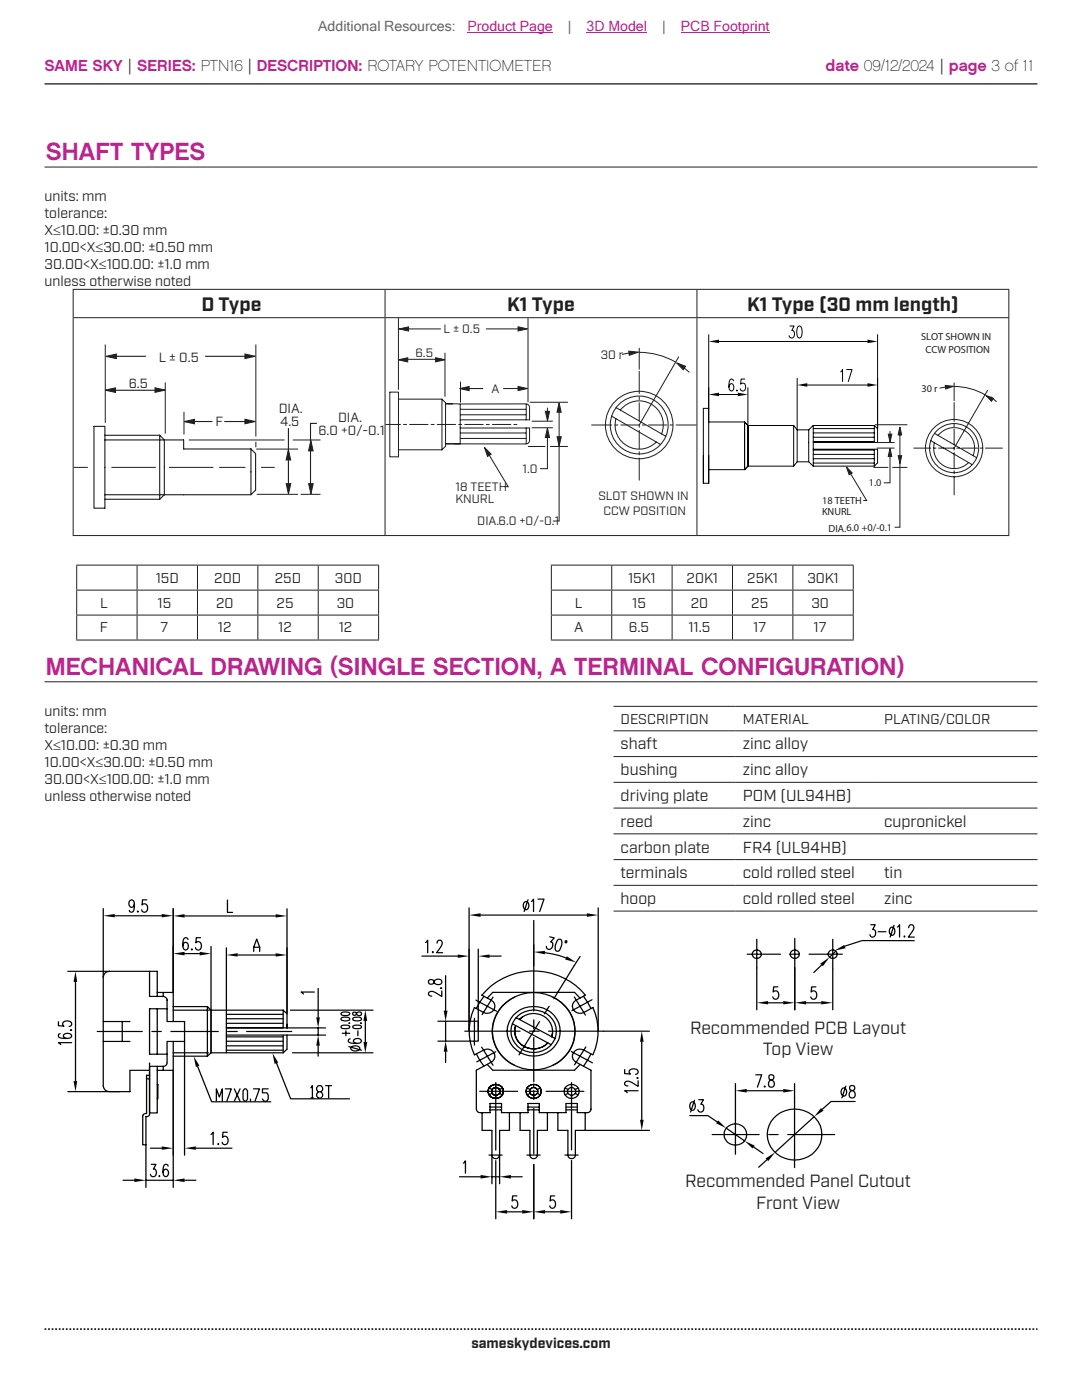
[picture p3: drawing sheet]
<svg xmlns="http://www.w3.org/2000/svg" width="216mm" height="279mm" viewBox="0 0 216 279" stroke-linecap="round" stroke-linejoin="round" font-family="sans-serif">
<path d="M8.9 16.7h198.1" fill="none" stroke="#231f20" stroke-width=".26"/>
<path d="M8.9 265.3h198.1" fill="none" stroke="#231f20" stroke-width=".35" stroke-dasharray=".4 .4 .4 .4 .4 .4" stroke-dashoffset=".7" stroke-linecap="butt"/>
<path d="M8.9 33.3h198.1M14.5 57.7h186.9M14.6 57.8v5.5M76.8 57.8v5.5M139.1 57.8v5.5M201.3 57.8v5.5M14.5 63.4h186.9M14.6 63.5v43.3M76.8 63.5v43.3M139.1 63.5v43.3M201.3 63.5v43.3M14.5 106.9h186.9" fill="none" stroke="#231f20" stroke-width=".2"/>
<path d="M51.1 89.6h8.4M51.2 98.7h8.3" fill="none" stroke="#211d1e" stroke-width=".2"/>
<path d="M57.5 89.7l.5 2.1h-.9z" fill="#211d1e"/>
<path d="M57.5 89.7l.5 2.1h-.9z" fill="none" stroke="#211d1e" stroke-width=".2"/>
<path d="M57.6 85.4v11.6" fill="none" stroke="#211d1e" stroke-width=".22"/>
<path d="M57.1 96.5h.9l-.4 2.1z" fill="#211d1e"/>
<path d="M57.1 96.5h.9l-.4 2.1zM58.4 87.8h5.6M60 98.7h4" fill="none" stroke="#211d1e" stroke-width=".2"/>
<path d="M62 87.9l.5 2.1h-.9z" fill="#211d1e"/>
<path d="M62 87.9l.5 2.1h-.9z" fill="none" stroke="#211d1e" stroke-width=".2"/>
<path d="M63.2 84.5h-1.2v12.3" fill="none" stroke="#211d1e" stroke-width=".22"/>
<path d="M61.6 96.5h.9l-.5 2.1z" fill="#211d1e"/>
<path d="M21 68.8v15.6M51.1 68.8v18.3M36.7 82.2v4.5M37.7 87.8h19.1M61.6 96.5h.9l-.5 2.1z" fill="none" stroke="#211d1e" stroke-width=".2"/>
<path d="M48.9 70.6l2 .5-2 .5z" fill="#211d1e"/>
<path d="M48.9 70.6l2 .5-2 .5z" fill="none" stroke="#211d1e" stroke-width=".2"/>
<path d="M22.7 71.1h6.4" fill="none" stroke="#211d1e" stroke-width=".22"/>
<path d="M21.2 71.1l2-.4v.9z" fill="#211d1e"/>
<path d="M21.2 71.1l2-.4v.9z" fill="none" stroke="#211d1e" stroke-width=".2"/>
<path d="M40.9 71.1h8.6" fill="none" stroke="#211d1e" stroke-width=".22"/>
<path d="M30.9 77.4l2.1 .4-2.1 .5z" fill="#211d1e"/>
<path d="M30.9 77.4l2.1 .4-2.1 .5z" fill="none" stroke="#211d1e" stroke-width=".2"/>
<path d="M21 77.9l2-.5v.9z" fill="#211d1e"/>
<path d="M21 77.9l2-.5v.9z" fill="none" stroke="#211d1e" stroke-width=".2"/>
<path d="M22.3 77.9h10" fill="none" stroke="#211d1e" stroke-width=".22"/>
<path d="M48.9 83.7l2 .4-2 .5z" fill="#211d1e"/>
<path d="M48.9 83.7l2 .4-2 .5z" fill="none" stroke="#211d1e" stroke-width=".2"/>
<path d="M37 84.1h5.4" fill="none" stroke="#211d1e" stroke-width=".22"/>
<path d="M36.8 84.1l2-.4v.9z" fill="#211d1e"/>
<path d="M33 76.3v10.2M14.7 93.3h2.8M22.2 93.3h8.9M33.7 93.3h8.9M36.8 84.1l2-.4v.9zM43.7 93.3h5.3M51.1 88.2v1.1M52.1 93.3h2.7" fill="none" stroke="#211d1e" stroke-width=".2"/>
<path d="M18.8 85.1h2.1v16.3h-2.1zM20.9 98.7h29.2M20.9 87.8h15.7v1.8h13.5M20.9 86.9h11M31.9 86.9v12.7M31.9 86.9l.9 .9v10.9l-.9 .9h-11M44.8 84.1h4.7M50.1 89.6l.9 .9v3.7v3.6l-.9 .9z" fill="none" stroke="#211d1e" stroke-width=".22"/>
<path d="M135 72.4l1.8 .7-.5 .7z" fill="#211d1e"/>
<path d="M135 72.4l1.8 .7-.5 .7z" fill="none" stroke="#211d1e" stroke-width=".2"/>
<path d="M125.5 70.1l1.9 .2-1.8 .6z" fill="#211d1e"/>
<g fill="none" stroke="#211d1e" stroke-width=".2">
<path d="M125.5 70.1l1.9 .2-1.8 .6zM125.9 70.4l-1.7 .3M127.5 70.3a14.5 14.5 0 0 1 7.3 2M127.5 69.5v4.2M127.5 74.1v4.4M127.5 79.2v.6M135.4 71.2l-7.9 13.6h-3.6M136.2 73.2l1.3 1.1M105.3 89.1h3.5M105.7 80.3h7.6M106.1 84.1h4.2M106.1 85.4h4.2"/>
<path d="M109.8 89.1h3.5M118 84.8h4.1M122 83.1l9.8 5.6M122.7 84.8h.6M122.9 83.6a4.8 4.8 0 0 0 2.2 5.4 4.8 4.8 0 0 0 5.9-.8M122.9 81.3l10 5.8M123.8 81.8a4.8 4.8 0 0 1 6.1-1.1 4.8 4.8 0 0 1 2.1 5.9M127.5 80.4v3.7M127.5 84.7v.6M127.5 85.9v3.6M127.5 90.2v.6M127.5 91.4v4.4"/>
<path d="M128.2 84.8h.6M129.4 84.8h3.7M133.7 84.8h.6M134.9 84.8h4"/>
<circle cx="127.5" cy="84.8" r="5.8"/>
<circle cx="127.5" cy="84.8" r="6.7"/>
</g>
<path d="M111.6 80.4l.4 1.9h-.9z" fill="#211d1e"/>
<path d="M111.6 80.4l.4 1.9h-.9zM111.6 81.9v22.1h-1.3" fill="none" stroke="#211d1e" stroke-width=".2"/>
<path d="M111.2 87.2h.8l-.4 1.8z" fill="#211d1e"/>
<path d="M109.2 86.7v6.8h-1.4M111.2 87.2h.8l-.4 1.8z" fill="none" stroke="#211d1e" stroke-width=".2"/>
<path d="M108.8 82.1h.9l-.5 1.9z" fill="#211d1e"/>
<path d="M108.8 82.1h.9l-.5 1.9z" fill="none" stroke="#211d1e" stroke-width=".2"/>
<path d="M109.2 85.4l.4 1.9h-.8z" fill="#211d1e"/>
<path d="M79.5 63.5v14.3M91.9 76.2v4.1M105.4 63.5v16.8M109.2 85.4l.4 1.9h-.8zM109.2 81.4v1.3" fill="none" stroke="#211d1e" stroke-width=".2"/>
<path d="M103.4 65.2l1.9 .4-1.9 .5z" fill="#211d1e"/>
<path d="M81.1 65.6h6.9M103.4 65.2l1.9 .4-1.9 .5z" fill="none" stroke="#211d1e" stroke-width=".2"/>
<path d="M79.6 65.6l1.9-.4v.9z" fill="#211d1e"/>
<path d="M79.6 65.6l1.9-.4v.9zM96.9 65.6h7" fill="none" stroke="#211d1e" stroke-width=".2"/>
<path d="M86.9 71.4l1.9 .4-1.9 .4z" fill="#211d1e"/>
<path d="M86.9 71.4l1.9 .4-1.9 .4z" fill="none" stroke="#211d1e" stroke-width=".2"/>
<path d="M79.5 71.8l1.9-.4v.8z" fill="#211d1e"/>
<path d="M79.5 71.8l1.9-.4v.8zM80.6 71.7h7.6" fill="none" stroke="#211d1e" stroke-width=".2"/>
<path d="M103.4 77.1l1.9 .4-1.9 .5z" fill="#211d1e"/>
<path d="M103.4 77.1l1.9 .4-1.9 .5z" fill="none" stroke="#211d1e" stroke-width=".2"/>
<path d="M93.1 77.5h3.3" fill="none" stroke="#211d1e" stroke-width=".22"/>
<path d="M91.7 77.6l1.9-.5v.9z" fill="#211d1e"/>
<g fill="none" stroke="#211d1e" stroke-width=".2">
<path d="M77.8 78.3h1.7v12.9h-1.7zM79.5 79.7h8.7M88.2 79.7l.7 .7v8.7l-.7 .7zM88.8 70.4v8.8M91.7 77.6l1.9-.5v.9zM100.4 77.5h3.5M77 84.7h2.9M79.5 89.8h8.7M80.5 84.7h.6M81.7 84.7h3.7M86 84.7h.6M87.2 84.7h3.7"/>
<path d="M91.5 84.7h.6M92.7 84.7h3.7M97 84.7h.6M97.4 90.5l4 6.6h-.8M98.3 84.7h3.6M102.5 84.7h.6"/>
</g>
<path d="M96.6 89.3l1.4 1.3-.7 .5z" fill="#211d1e"/>
<path d="M90.3 80.6h-1.4h16a.73 .73 0 0 1 .8 .7v2.6M91.8 85.4h13.8M91.8 80.6v8M91.8 81.7h13.2M91.8 82.8h13.2M91.8 86.4h13.2M91.8 87.5h13.2M91.9 83.8h13.7M96.6 89.3l1.4 1.3-.7 .5zM105 80.6v3.3M105 85.3v3.3M105.7 85.3v2.6a.73 .73 0 0 1-.8 .7h-16.1h3.1" fill="none" stroke="#211d1e" stroke-width=".2"/>
<g fill="none" stroke="#040503" stroke-width=".2">
<path d="M141.4 66.8v29.6h-1.1v-14.9h1.1M143.5 68.2h29.6M175.1 66.8v21.5h-12.8M141.4 93.7h7.2M141.4 84.2h7.2M148.6 84.2l.6 .7M148.6 84.2v9.5M149.2 84.9v8.1l-.6 .7M149.2 84.9h9.2M149.2 84.9v8.1M158.4 84.9l.7 .9h2.3M158.4 93h-9.2l-.6 .7"/>
<path d="M158.4 84.9v8.1M159.1 85.8v6.4M161.4 85.8v6.4h-2.3l-.7 .8M161.4 92.2l.9 .8M162.3 89.7h12.8v2.7l-.6 .6v-3.3M162.3 84.9l-.9 .9M162.3 84.9h12.2M162.3 84.9v8.1M162.3 93h12.2M162.3 85.5h12.2M162.3 86.4h12.2M162.3 87.3h12.2"/>
<path d="M162.3 88.1h12.2M162.3 89.8h12.2M162.3 90.7h12.2M162.3 91.5h12.2M162.3 92.4h12.2M175.1 85.6l-.6-.7v3.4"/>
</g>
<g fill="#040503">
<path d="M141.4 68.2l2.1-.4v.7z"/>
<path d="M173.1 67.8l2 .4-2 .3z"/>
</g>
<path d="M141.4 77.4v6.8M143.5 78.7h3.7M149.2 77.4v7.5M157.6 65.1h.8l-.4 .9h.2a.85 .85 0 0 1 .3 .8 .85 .85 0 0 1-.6 .7l-.4-.3v-.2M159.2 65.2l.4-.1a1.78 1.78 0 0 1 0 2.4h-.2a1.98 1.98 0 0 1-.2-2.3z" fill="none" stroke="#040503" stroke-width=".2"/>
<g fill="#040503">
<path d="M141.4 78.7l2.1-.3v.7z"/>
<path d="M147.2 78.4l2 .3-2 .4z"/>
</g>
<path d="M146.4 76l-.1-.2-.4-.2a1.98 1.98 0 0 0-.2 2.3l.2 .1a.78 .78 0 0 0 .5-.7 .78 .78 0 0 0-.5-.7l-.4 .3-.1 .4M147.1 77.8v.2v-.1M148.6 75.6h-.7l-.1 1.1a.52 .52 0 0 1 .9 .1l.1 .3a.71 .71 0 0 1-.7 .9l-.3-.2-.1-.2M159.1 75.5v10.3M161.1 76.8h12M175.1 75.5v10.1" fill="none" stroke="#040503" stroke-width=".2"/>
<g fill="#040503">
<path d="M159.1 76.8l2-.3v.7z"/>
<path d="M173.1 76.5l2 .3-2 .4z"/>
</g>
<path d="M167.7 74.2l.4-.4v2.3M168.9 73.8h1.1l-.7 2.3" fill="none" stroke="#040503" stroke-width=".2"/>
<path d="M196.7 78.9l1.5 .6-.4 .6z" fill="#211d1e"/>
<path d="M196.7 78.9l1.5 .6-.4 .6z" fill="none" stroke="#211d1e" stroke-width=".2"/>
<path d="M188.6 76.9l1.6 .2-1.5 .5z" fill="#211d1e"/>
<g fill="none" stroke="#211d1e" stroke-width=".2">
<path d="M188.6 76.9l1.6 .2-1.5 .5zM189 77.2l-1.5 .3M190.4 76.4v3.6M190.4 77.1a12.3 12.3 0 0 1 6.1 1.7M197.1 77.9l-6.7 11.5h-3.1M197.7 79.2l1.1 .9M169.6 94.3l3.3 5.6h-.6M182.3 89.4h3.4M185.7 87.9l8.3 4.8M186.3 89.4h.5M186.4 88.4a4.1 4.1 0 0 0 1.9 4.6 4.1 4.1 0 0 0 5-.7M186.5 86.5l8.4 4.9"/>
<path d="M187.2 86.9a4.1 4.1 0 0 1 5.2-1 4.1 4.1 0 0 1 1.8 5M190.4 80.3v3.8M190.4 84.6v.5M190.4 85.7v3.1M190.4 89.3v.5M190.4 90.3v3.1M190.4 94v.5M190.4 95v3.8M190.9 89.4h.5M192 89.4h3.1M195.6 89.4h.5M196.6 89.4h3.4"/>
<circle cx="190.4" cy="89.4" r="4.9"/>
<circle cx="190.4" cy="89.4" r="5.7"/>
</g>
<path d="M168.9 93.2l1.1 1.2-.6 .4z" fill="#211d1e"/>
<path d="M168.9 93.2l1.1 1.2-.6 .4zM174.3 93.3h2.9M174.6 84.8h6.5M174.9 88.3h3.6M174.9 89.4h3.6M178 93.3h3.1" fill="none" stroke="#211d1e" stroke-width=".2"/>
<path d="M179.6 85.2l.3 1.6h-.7z" fill="#211d1e"/>
<path d="M179.6 85.2l.3 1.6h-.7zM179.6 86.5v18.7h-1.1" fill="none" stroke="#211d1e" stroke-width=".2"/>
<path d="M179.2 90.9h.7l-.3 1.6z" fill="#211d1e"/>
<path d="M177.6 90.5v5.9h-1.3M179.2 90.9h.7l-.3 1.6z" fill="none" stroke="#211d1e" stroke-width=".2"/>
<path d="M177.2 86.6h.8l-.4 1.6z" fill="#211d1e"/>
<path d="M177.2 86.6h.8l-.4 1.6z" fill="none" stroke="#211d1e" stroke-width=".2"/>
<path d="M177.6 89.5l.3 1.6h-.7z" fill="#211d1e"/>
<path d="M177.6 89.5l.3 1.6h-.7zM177.6 86v1.2" fill="none" stroke="#211d1e" stroke-width=".2"/>
<g fill="none" stroke="#231f20" stroke-width=".2">
<path d="M15.2 112.8h60.4M15.2 117.8h60.4M15.3 112.9v4.8M15.3 117.9v4.8M27.4 112.9v4.8M27.4 117.9v4.8M39.4 112.9v4.8M39.4 117.9v4.8M51.5 112.9v4.8M51.5 117.9v4.8M63.5 112.9v4.8M63.5 117.9v4.8"/>
<path d="M75.5 112.9v4.8M75.5 117.9v4.8M109.9 112.8h60.4M109.9 117.8h60.4M110 112.9v4.8M110 117.9v4.8M122.1 112.9v4.8M122.1 117.9v4.8M134.1 112.9v4.8M134.1 117.9v4.8M146.2 112.9v4.8M146.2 117.9v4.8"/>
<path d="M158.2 112.9v4.8M158.2 117.9v4.8M170.3 112.9v4.8M170.3 117.9v4.8M8.9 136.1h198.1M15.2 122.8h60.4M15.2 127.7h60.4M15.3 122.8v4.8M27.4 122.8v4.8M39.4 122.8v4.8M51.5 122.8v4.8M63.5 122.8v4.8"/>
<path d="M75.5 122.8v4.8M109.9 122.8h60.4M109.9 127.7h60.4M110 122.8v4.8M122.1 122.8v4.8M134.1 122.8v4.8M146.2 122.8v4.8M158.2 122.8v4.8M170.3 122.8v4.8"/>
</g>
<path d="M93.6 181.2v24.6M95.9 182.6h21.2M119.4 181.2v24.6" fill="none" stroke="#040503" stroke-width=".25"/>
<g fill="#040503">
<path d="M93.6 182.6l2.3-.3v.7z"/>
<path d="M117.1 182.3l2.3 .3-2.3 .4z"/>
</g>
<path d="M105.4 179.6l-.8 2.3M106 179.9l.5-.5v2.5M107.4 179.4h1.1l-.8 2.5M88.9 194.7v7M104.7 180a.46 .46 0 0 1 .7 .2 .84 .84 0 0 1-.6 1.3 1.01 1.01 0 0 1-.1-1.5zM87.4 203.8h6.4M87.4 207.8h6.4M88.9 203.8v4M88.9 209.9v2.1" fill="none" stroke="#040503" stroke-width=".25"/>
<g fill="#040503">
<path d="M88.9 207.8l.4 2.1h-.8z"/>
<path d="M88.5 201.7h.8l-.4 2.1z"/>
</g>
<g fill="none" stroke="#040503" stroke-width=".25">
<path d="M85.6 195.6l-.1 .5a.58 .58 0 0 0 .7 .3 .58 .58 0 0 0 .4-.5 .8 .8 0 0 1 .9-.5 .8 .8 0 0 1 .6 .7 .88 .88 0 0 1-.9 .4 .88 .88 0 0 1-.7-.8 .7 .7 0 0 0-.9-.1zM88 197.1l.1 .1h-.2M88.1 197.8v1.1l-1.2-.8a.77 .77 0 0 0-.8-.3 .77 .77 0 0 0-.6 .7l.6 .3M102.7 199a7.4 7.4 0 0 0-4.5 6.8 7.4 7.4 0 0 0 4.5 6.8M106.5 192.7v9.1M110.3 199a7.5 7.5 0 0 1 4.4 6.8 7.5 7.5 0 0 1-4.4 6.8M95 210.3l1.6 2.5M95.7 217.8h7.6M96.1 209l2.3 3.6M96.5 209.6a1.42 1.42 0 0 1 2 .4 1.42 1.42 0 0 1-.5 2M98.3 213.6h16.3M98.9 209.9l-3.8 2"/>
<path d="M105.2 217.8h1.9M106.5 203.5v1.8M106.5 207.1v8.8M106.5 217.7v1.7M109 217.8h7.5M112.8 217.1l.6 .3M112.8 217a1.45 1.45 0 0 1 2.2-.2 1.45 1.45 0 0 1-.1 2.2 1.46 1.46 0 0 1-1.8-.2 1.46 1.46 0 0 1-.3-1.8zM113.4 218.2l-.6 .3M114 209.9l4.2 2.2M116.5 209.6a1.44 1.44 0 0 0-2 .4 1.44 1.44 0 0 0 .5 2M116.9 208.9l-2.3 3.6M117.9 210.3l-1.5 2.5"/>
<path d="M106.5 221.2v9.1M106.5 232.4v10.8M112.7 230.5h2.7M112.9 220.2h2.3M112.9 221.5h2.3M112.9 220.9h2.3M114 231.6v11.6M108.8 241.8h3"/>
</g>
<g fill="#040503">
<path d="M106.5 241.8l2.3-.3v.7z"/>
<path d="M111.8 241.5l2.2 .3-2.2 .4z"/>
</g>
<path d="M98.9 216.1v13.4M98.2 225.6v4.9M98.9 231.6v11.6M99.7 225.6v4.9M105.7 225.6v4.9M106.5 232.4v10.8M107.2 225.6v4.9M110.7 238.7h-.8l-.1 1a.55 .55 0 0 1 .5-.2 .55 .55 0 0 1 .5 .3 .77 .77 0 0 1 0 1 .77 .77 0 0 1-.9 .2l-.2-.3M101.2 241.8h3" fill="none" stroke="#040503" stroke-width=".25"/>
<g fill="#040503">
<path d="M98.9 241.8l2.3-.3v.7z"/>
<path d="M104.2 241.5l2.3 .3-2.3 .4z"/>
</g>
<path d="M91.7 234.9h4.2M98.2 230.5v5.7M98.2 234.9h1.5M99.7 230.5v5.7M101.9 234.9h2.3M103.1 238.7h-.8l-.1 1a.58 .58 0 0 1 1 .1 .78 .78 0 0 1 0 1 .78 .78 0 0 1-.9 .2l-.2-.3" fill="none" stroke="#040503" stroke-width=".25"/>
<g fill="#040503">
<path d="M99.7 234.9l2.2-.4v.7z"/>
<path d="M95.9 234.5l2.3 .4-2.3 .3z"/>
</g>
<g fill="none" stroke="#040503" stroke-width=".25">
<path d="M95 199.6l4.1 2.2M96.6 198.8l-.9 1.2-.7 1.3M98.4 199l-2.2 3.5M106.5 183.7v9M114.6 199l2.2 3.6M114.6 192.7l-4.1 6.6M115.7 199.2l-1.1-1.2h-16.3l-1.1 1.2M116.4 198.8l1.5 2.5M118.1 199.5l-4 2.2M92.7 205.8h11.1M93.8 203.8h1.6v4h-1.6M94.7 203.2v5.4"/>
<path d="M97.2 212.4l1.1 1.2M97.6 217.1l.6 .3M97.7 217a1.47 1.47 0 0 1 2.2-.3 1.47 1.47 0 0 1-.1 2.3 1.48 1.48 0 0 1-2-.2 1.48 1.48 0 0 1 0-2 1.48 1.48 0 0 1 2-.1 1.48 1.48 0 0 1-.3 2.5 1.48 1.48 0 0 1-2.1-1.4 1.49 1.49 0 0 1 1.9-1.3 1.49 1.49 0 0 1 .9 2.1 1.49 1.49 0 0 1-2.1 .4 1.49 1.49 0 0 1-.4-2zM98 212l-3 1.6v7.7a.71 .71 0 0 0 .8 .8h2v-1.9h2.3v1.9h5.3v-1.9h2.2v1.9h5.3v-1.9M98.2 218.2l-.6 .3M98.3 217.3a.81 .81 0 0 1 1.3 0 .81 .81 0 0 1-.3 1.3 .81 .81 0 0 1-1.1-.5 .8 .8 0 0 1 .7-1.1 .8 .8 0 0 1 .7 1.1 .8 .8 0 0 1-1.3 .3 .79 .79 0 0 1 .2-1.3 .79 .79 0 0 1 1.2 .5 .79 .79 0 0 1-.8 1 .77 .77 0 0 1-.7-.5 .77 .77 0 0 1 .1-.8zM98.9 216.4v.6zM98.9 218.6v.6zM99.6 218.2l.6 .3M100.2 217.1l-.6 .3M102.2 204.3l7.8 4.2M102.4 202.6a5.4 5.4 0 0 1 5.8-1.5 5.4 5.4 0 0 1 3.6 4.7 5.3 5.3 0 0 1-3.2 4.6 5.3 5.3 0 0 1-5.5-.8 4.7 4.7 0 0 1-.7-7z"/>
<path d="M102.9 204.7a3.8 3.8 0 0 0 1.8 4.2 3.8 3.8 0 0 0 4.6-.8M103 203.1l7.8 4.2M103.3 202.8a4.6 4.6 0 0 1 4.8-.9 4.6 4.6 0 0 1 2.9 3.9 4.5 4.5 0 0 1-4.5 4.2 4.5 4.5 0 0 1-4.6-4.2 4 4 0 0 1 1.4-3zM104.2 203l-.5 .5a3.8 3.8 0 0 1 4.5-.9 3.8 3.8 0 0 1 1.9 4.3l.2-.7M105.2 217.1l.6 .3M105.3 217a1.46 1.46 0 0 1 2.5 .1 1.46 1.46 0 0 1-1.3 2.1 1.45 1.45 0 0 1-1.4-1.9 1.45 1.45 0 0 1 2.3-.6 1.45 1.45 0 0 1 .2 2 1.45 1.45 0 0 1-2 .3 1.45 1.45 0 0 1-.3-2zM105.7 205.8h1.9M105.8 218.2l-.6 .3M106.5 216.4v.6zM106.5 218.6v.6zM107.2 218.2l.6 .3M107.7 203.9l-4.1 6.6"/>
<path d="M107.8 217.1l-.6 .3M109.6 200.8l-1 1.5M114 216.4v.6zM114 218.6v.6zM114 216.1v13.4M114.8 218.2l.6 .3M115 212l2.9 1.6v7.7a.71 .71 0 0 1-.7 .8h-2v-1.9M115.4 217.1l-.6 .3M115.7 212.4l-1.1 1.2M116.5 209.6l1.8 .9a11.2 11.2 0 0 0 0-9.4l-1.8 1a1.45 1.45 0 0 1-2-.5 1.45 1.45 0 0 1 .5-2l1.8-1a13.5 13.5 0 0 0-20.6 0l1.8 1a1.44 1.44 0 0 1 .5 2 1.44 1.44 0 0 1-2 .5l-1.8-1a11.3 11.3 0 0 0 0 9.4l1.8-.9M128.1 207.9v15.6M129.6 205.8h-20.2"/>
<path d="M92.5 232.1l.4-.4v2.4M96.2 222.1v3.5h2M97.6 230.5h2.6M97.8 221.5h2.3M97.8 220.9h2.3M98.2 230.5a.77 .77 0 0 0 .7 .7 .77 .77 0 0 0 .8-.7M101.6 222.1v3.5h-1.9M103.8 222.1v3.5h1.9M105.1 230.5h2.7M105.4 221.5h2.2M105.4 220.9h2.2M105.7 230.5a.75 .75 0 0 0 .8 .7 .75 .75 0 0 0 .7-.7"/>
<path d="M109.2 222.1v3.5h-2M111.3 222.1v3.5h2v4.9a.75 .75 0 0 0 .8 .7 .75 .75 0 0 0 .7-.7v-4.9h14.8M116.8 222.1v3.5"/>
<circle cx="106.5" cy="217.8" r=".81"/>
<circle cx="114.1" cy="217.8" r=".81"/>
</g>
<path d="M97.5 211.1v.1" fill="none" stroke="#040503" stroke-width=".2"/>
<g fill="#040503">
<path d="M127.7 223.5h.7l-.3 2.1z"/>
<path d="M128.1 205.8l.3 2.1h-.7z"/>
</g>
<path d="M106.5 188.5v4.2M108.8 190.1l2.8 .6 1.3 .5M115.7 190.9l-1.1 1.8M100.2 200.7a8.5 8.5 0 0 1 14.2 2.9 7.7 7.7 0 0 1-6.7 9.8 8 8 0 0 1-9.4-8.7 7.3 7.3 0 0 1 1.9-4zM124.6 213.5v.8h1.2a.5 .5 0 0 1-.1-.8 1.15 1.15 0 0 1 1.6 .3 .51 .51 0 0 1-.5 .6M127.2 215.1h.1h-.2M127.3 217.7h-2.7l.6 .4M127.3 215.7v1.1a3.4 3.4 0 0 0-2.1-1l-.4 .1-.2 .5 .7 .3" fill="none" stroke="#040503" stroke-width=".25"/>
<g fill="#040503">
<path d="M113.1 190.9l1.9 1.2-2.2-.6z"/>
<path d="M106.5 190l2.3-.2-.1 .7z"/>
</g>
<path d="M84.2 190.8h7.1M93.6 189.4v16.4M95.4 189.4v16.4M97.7 190.8h2.3M109.7 187l.9 .2-.7 .8h.2a.86 .86 0 0 1 .1 1 .86 .86 0 0 1-.9 .4l-.2-.1-.1-.4M111.4 187.5h.4a1.18 1.18 0 0 1 .2 1.4l-.5 .9h-.4a1.18 1.18 0 0 1-.2-1.5zM112.8 187.8h.3l-.2 .4-.1-.1z" fill="none" stroke="#040503" stroke-width=".25"/>
<g fill="#040503">
<path d="M95.4 190.8l2.3-.3v.7z"/>
<path d="M91.3 190.5l2.3 .3-2.3 .4z"/>
</g>
<path d="M84.9 188.1l.4-.5v2.5M86.4 189.9v.2v-.1M87.2 188.2l.1-.3a.56 .56 0 0 1 .8-.1 .56 .56 0 0 1 0 .8l-1 1.5h1.2" fill="none" stroke="#040503" stroke-width=".25"/>
<path d="M54.4 210.2l1.1 1.9-.7 .2z" fill="#040503"/>
<g fill="none" stroke="#040503" stroke-width=".25">
<path d="M34.6 181.4v16.7M36.8 182.8h18.2M57.3 181.4v20.9M19.4 205.9h9M30.3 205.9h1.9M34.1 205.9h9.5M42.1 210.1h14.4M42.1 201.6h14.4M45.2 206.6h12.1M45.2 205.1h12.1M45.2 202.4h11.3M45.2 203.3h11.3"/>
<path d="M45.2 204.2h11.3M45.2 206.9h11.3M45.2 207.8h11.3M45.2 208.7h11.3M45.2 209.6h11.3M45.4 205.9h1.9M49.2 205.9h9M55.2 212.2l2.8 7.1h11.7"/>
</g>
<g fill="#040503">
<path d="M34.6 182.8l2.2-.4v.7z"/>
<path d="M55 182.4l2.3 .4-2.3 .3z"/>
</g>
<path d="M45.4 179.6v2.5h1M33.3 212.1a.71 .71 0 0 1-.7 .7M34.6 207.8v5.8" fill="none" stroke="#040503" stroke-width=".25"/>
<path d="M38.7 210.8l1.1 1.9-.7 .2z" fill="#040503"/>
<path d="M20.6 195v21.7M34.6 213.6v16.9M36.8 207.8v22.7M39.4 212.8l2.8 7.1h11.8M30 229.1h2.3M39.1 229.1h7.2" fill="none" stroke="#040503" stroke-width=".25"/>
<g fill="#040503">
<path d="M32.3 228.8l2.3 .3-2.3 .4z"/>
<path d="M36.8 229.1l2.3-.3v.7z"/>
</g>
<g fill="none" stroke="#040503" stroke-width=".25">
<path d="M20.6 181.3v13.7M22.9 182.8h9.4M34.6 181.3v16.8M29.2 215.3h.6M29.8 213.6h-3.9v4.3h-4.1a1.2 1.2 0 0 1-1.2-1.2M31.4 216.5h.1v2.8h-.1M31.4 212.8v9.3h-1.6v-9.3h2.8v.8M31.4 213.6h3.2M43.2 219.8v-2.5l.6 1.6 .6-1.6v2.5M45 217.3h1.2l-.9 2.5M46.7 217.3l1.2 2.5M47.9 217.3l-1.2 2.5"/>
<path d="M48.8 217.3h.3l.3 .4v1.6l-.3 .5h-.3l-.3-.5v-1.6zM50 219.3v.5M50.6 217.3h1.2l-.9 2.5M53.5 217.3h-1.1v.8h.9l.2 .4v.8l-.2 .5h-.6l-.3-.5M42.1 226.4l.4-.4v2.4M43.6 228.2v.2v-.1M45.3 226h-.8l-.1 1a.58 .58 0 0 1 1 .1 .78 .78 0 0 1 0 1 .78 .78 0 0 1-.9 .2l-.2-.3"/>
</g>
<g fill="#040503">
<path d="M20.6 182.8l2.3-.4v.7z"/>
<path d="M32.3 182.4l2.3 .4-2.3 .3z"/>
</g>
<g fill="none" stroke="#040503" stroke-width=".25">
<path d="M29.3 179.6h-.9v1a.58 .58 0 0 1 1 .1 .78 .78 0 0 1 0 1 .78 .78 0 0 1-1 .2l-.1-.3M20.6 195a1.2 1.2 0 0 1 1.2-1.1h9.6v5M26.8 180.4l-.2 .6a.71 .71 0 0 1-.9-.4 .71 .71 0 0 1 .3-.9l.2-.1 .4 .1a2.22 2.22 0 0 1 0 2.2l-.5 .1-.2-.1-.1-.2M27.5 181.8v.2l.1-.1M29.8 193.9v5h2.8M31.4 198.1h3.2v5.8M32.6 198.9a.77 .77 0 0 1 .7 .7v4.3h3.5v3.9h-3.5v4.3M32.6 198.1v.8M20.6 207.8h5.3M20.6 203.9h5.3M24.4 203.9v3.9M31.4 201.3v9.1"/>
<path d="M33.3 201.3h-3.5v9.1h3.5M34.6 201.6h7.2M34.6 200.9h6.8M34.6 210.1h7M34.6 210.8h6.8M41.4 200.9l.7 .7v8.5l-.7 .7zM45.2 201.6v8.5M57.9 201.6h16.5M58.4 210.1h16M62 217.1l.3-.4v2.4M62 219.1h.6M63.5 217.9l-.3-.4v-.4l.3-.4h.6l.3 .4v.4l-.3 .4h-.6l-.3 .4v.4l.3 .4h.6l.3-.4v-.4l-.3-.4"/>
<path d="M65 216.7h1.2M65.6 216.7v2.4M72.9 203.7v4.3"/>
</g>
<g fill="#040503">
<path d="M72.9 201.6l.4 2.1h-.8z"/>
<path d="M72.5 208h.8l-.4 2.1z"/>
</g>
<g fill="none" stroke="#040503" stroke-width=".25">
<path d="M63.5 197.3v5.7M57.3 204.4v.7v-2.8l-.8-.7v3.5M57.3 209.4l-.8 .7M57.3 205.1h7.7M57.3 206.6h7.7M63.5 205.1v1.5M63.5 208.7v2.1M68.1 204.7l.7-.1a.8 .8 0 0 1 1 .4 1.34 1.34 0 0 1-1.8 0zM68.1 203.2l.7-.2a.77 .77 0 0 1 1 .4l-.4 .3h-.6l-.7-.1zM68.1 202.1l.7-.1a.8 .8 0 0 1 1 .4 1.34 1.34 0 0 1-1.8 0zM68.3 206.2h1.5M69 205.7v1"/>
<path d="M69.6 208.9l2.5 .7M69.7 204.1v.2l-.1-.1M69.9 207.3l-.3 .1-.1 .4a1.64 1.64 0 0 0 1.8 .4h.5l.3-.4a.89 .89 0 0 0-.8-.6 .89 .89 0 0 0-.8 .6l.1 .2 .7 .2M70.1 209a1.24 1.24 0 0 1 1.7 .1v.3a1.19 1.19 0 0 1-1.8 0zM70.5 204.7l.7-.1a.81 .81 0 0 1 .9 .3v.1a1.33 1.33 0 0 1-1.7 0zM70.5 203.2l.7-.2a.81 .81 0 0 1 .9 .3l-.1 .3-.8 .1-.7-.1zM70.5 202a.38 .38 0 0 0 .1 .6 .38 .38 0 0 0 .6-.3 .47 .47 0 0 1 .6-.4 .47 .47 0 0 1 .2 .7 .67 .67 0 0 1-1-.6zM71.4 205.7v1M72 204.1v.2v-.1"/>
</g>
<g fill="#040503">
<path d="M63.5 206.6l.3 2.1h-.7z"/>
<path d="M63.1 203h.7l-.3 2.1z"/>
</g>
<path d="M34.6 188.9v9.2M36.8 190.3h3M42.1 188.9v21.2M62.7 198h-2.6l.4 .4M56.5 206.6v3.5M57.3 206.6v2.8z" fill="none" stroke="#040503" stroke-width=".25"/>
<g fill="#040503">
<path d="M34.6 190.3l2.2-.3v.7z"/>
<path d="M39.8 190l2.3 .3-2.3 .4z"/>
</g>
<path d="M37.5 187.5l-.1-.2-.4-.2a1.4 1.4 0 0 0-.5 1.7l.1 .4 .4 .4a.8 .8 0 0 0 .6-.8 .8 .8 0 0 0-.6-.8l-.3 .2-.2 .6M38.3 189.4v.2l.1-.1M40 187.1h-.8l-.1 1.1a.58 .58 0 0 1 1 .1 .78 .78 0 0 1 0 .9 .78 .78 0 0 1-.9 .3l-.2-.4M45.2 189.2v12.4M47.4 190.6h7.6M57.3 189.2v13.1" fill="none" stroke="#040503" stroke-width=".25"/>
<g fill="#040503">
<path d="M45.2 190.6l2.2-.4v.7z"/>
<path d="M55 190.2l2.3 .4-2.3 .3z"/>
</g>
<path d="M50.6 189.9v-.9l.6-1.6 .6 1.6v.9M50.6 189h1.2M34.6 213.6v23.4M24.6 235.5h2.2M29.1 235.5h5.5M29.1 228.5v8.5M36.8 235.5h2.3" fill="none" stroke="#040503" stroke-width=".25"/>
<g fill="#040503">
<path d="M34.6 235.5l2.2-.3v.7z"/>
<path d="M26.8 235.2l2.3 .3-2.3 .4z"/>
</g>
<path d="M13.5 193.9h8.3M15.1 196v19.8M13.5 217.9h10.4M30.2 232.4h.9l-.5 .9a.73 .73 0 0 1 .6 1 .73 .73 0 0 1-1 .4l-.2-.3M31.8 234.6v.2l.1-.1M33.5 232.7v-.2l-.5-.1a1.4 1.4 0 0 0-.5 1.6l.3 .7a.71 .71 0 0 0 .8-.4 .71 .71 0 0 0-.2-.9l-.3-.1a.63 .63 0 0 0-.6 .7" fill="none" stroke="#040503" stroke-width=".25"/>
<g fill="#040503">
<path d="M15.1 193.9l.3 2.1h-.7z"/>
<path d="M14.7 215.8h.7l-.3 2.1z"/>
</g>
<path d="M158.6 193.2v8.3M166.2 193.4v8.1M11.7 203.9v.8l1.1 .1a.5 .5 0 0 1-.2-.8 1.15 1.15 0 0 1 1.7 .2 .51 .51 0 0 1-.5 .7M12 206.3a.44 .44 0 0 0-.3 .7 3.1 3.1 0 0 0 2.5 0l.1-.2a.9 .9 0 0 0-.8-.6 .9 .9 0 0 0-.9 .6l.4 .4h.4M14.2 205.5l.1 .1h-.3M14.3 208.1h-2.6l.4 .4M29.8 212.1v10.3a.55 .55 0 0 1-.7 .4v5.7h-.6v-5.8a.62 .62 0 0 1 .7-.5v-7.6h.6M160.8 200.1h3.1" fill="none" stroke="#040503" stroke-width=".25"/>
<g fill="#040503">
<path d="M158.6 200.1l2.2-.3v.6z"/>
<path d="M163.9 199.8l2.3 .3-2.3 .3z"/>
</g>
<path d="M151 193.2v8.3M158.6 193.2v8.3M162.8 197h-.8l-.1 1a.58 .58 0 0 1 1 .1 .78 .78 0 0 1 0 1 .78 .78 0 0 1-.9 .2l-.2-.4M153.3 200.1h3" fill="none" stroke="#040503" stroke-width=".25"/>
<g fill="#040503">
<path d="M151 200.1l2.3-.3v.6z"/>
<path d="M156.3 199.8l2.3 .3-2.3 .3z"/>
</g>
<path d="M155.2 197h-.8l-.1 1a.58 .58 0 0 1 1 .1 .78 .78 0 0 1 0 1 .78 .78 0 0 1-.9 .2l-.2-.4M164 192.6l-1.6 1.5M166.8 189.8l-1.3 1.2M173.7 184.6h.9l-.5 .9a.72 .72 0 0 1 .6 .9 .72 .72 0 0 1-1 .5l-.1-.4M175.2 185.9h1.6M177.7 185.1l.2-.1a.83 .83 0 0 1 .7 .8 .83 .83 0 0 1-.7 .9 1.01 1.01 0 0 1-.2-1.6zM178.4 184.7l-.8 2.3M179.1 185l.4-.4v2.4M180.5 186.8v.2l.1-.1M181.3 185.1l.1-.3a.56 .56 0 0 1 .8-.1 .56 .56 0 0 1 .1 .8l-1.1 1.5h1.2M182.4 187.7h-10.4l-3.7 1.2" fill="none" stroke="#040503" stroke-width=".25"/>
<g fill="#040503">
<path d="M163.7 192.3l1.8-1.3-1.3 1.8z"/>
<path d="M166.5 189.7l1.9-1.1 .3 .6z"/>
</g>
<g fill="none" stroke="#040503" stroke-width=".25">
<path d="M149.1 190.4h6.6M151 187.5v5.7M157.6 190.4h1.9M158.6 187.3v5.9M161.4 190.4h6.7M166.2 187.5v5.9M168.1 217.2l.2-.1a.83 .83 0 0 1 .6 .8 .83 .83 0 0 1-.6 .9 1.01 1.01 0 0 1-.2-1.6zM168.8 216.8l-.8 2.3M169.6 216.8a.54 .54 0 0 0 .2 .8 .82 .82 0 0 1 .8 .6 .82 .82 0 0 1-.4 .9 .78 .78 0 0 1-.8-.8 .78 .78 0 0 1 .9-.7 .49 .49 0 0 0 .3-.5 .49 .49 0 0 0-.4-.5zM170.6 219.8h-4.8l-1.7 1.6M153.1 231.4l-1.7 1.5M162.5 222.8l-7.8 7.2"/>
<circle cx="151" cy="190.4" r=".88"/>
<circle cx="158.6" cy="190.4" r=".88"/>
<circle cx="166.2" cy="190.4" r=".88"/>
</g>
<g fill="#040503">
<path d="M152.8 231.2l1.9-1.2-1.4 1.7z"/>
<path d="M163.8 221.1l.5 .6-1.8 1.1z"/>
</g>
<path d="M138.6 219.6l-.8 2.3M139.4 219.5h1l-.6 .9a.78 .78 0 0 1 .7 .8 .78 .78 0 0 1-.8 .7l-.3-.1-.1-.3M158.5 219.3v13.7M137.6 222.6h3.7l1.8 1.3M137.9 220l.2-.1a.85 .85 0 0 1 .6 .8 .85 .85 0 0 1-.6 .9 1.05 1.05 0 0 1-.2-1.6zM144.9 225.2l3.7 2.5M145.1 224.9a2.19 2.19 0 0 1 3.3 .1 2.19 2.19 0 0 1-.5 3.3 2.18 2.18 0 0 1-2.9-.5 2.18 2.18 0 0 1 .1-2.9zM146.7 223.5v6.9M150.4 228.9l1.8 1.3" fill="none" stroke="#040503" stroke-width=".25"/>
<g fill="#040503">
<path d="M148.6 227.7l2 1-.4 .5z"/>
<path d="M143.3 223.6l1.6 1.6-2-1z"/>
</g>
<path d="M146.7 216.2v7.3M149 217.7h7.3M158.5 216.2v3.1M142.1 226.4h9.4M153.4 226.4h1.9M154.4 223.2a5.6 5.6 0 0 1 9.5 2.4 5.4 5.4 0 0 1-2.4 5.1 5.4 5.4 0 0 1-5.7 .1 4.9 4.9 0 0 1-1.4-7.6zM157.2 226.4h9.4" fill="none" stroke="#040503" stroke-width=".25"/>
<g fill="#040503">
<path d="M146.7 217.7l2.3-.4v.7z"/>
<path d="M156.3 217.3l2.2 .4-2.2 .3z"/>
</g>
<path d="M150.8 214.5h1.2l-.9 2.5M152.6 216.7v.3l.1-.2M153.5 214.6l-.1 .5a.83 .83 0 0 0 .8 .6 .69 .69 0 0 1 .3 1 .69 .69 0 0 1-1 .1l-.1-.1a.85 .85 0 0 1 .8-1.2 .53 .53 0 0 0 .2-.5 .53 .53 0 0 0-.3-.5z" fill="none" stroke="#040503" stroke-width=".25"/>
<path d="M122.4 141h84.6M122.4 145.8h84.6M122.4 151h84.6M122.4 156.1h84.6M122.4 161.3h84.6M122.4 166.4h84.6M122.4 171.5h84.6M122.4 176.7h84.6M122.4 181.8h84.6" fill="none" stroke="#231f20" stroke-width=".2"/>
<path d="M93.3 6.5h17M117.1 6.5h12M135.8 6.5h17.8" fill="none" stroke="#bd238f" stroke-width=".2"/>
<g font-size="4.9" fill="#bd238f">
<text x="9.1" y="31.9">SHAFT TYPES</text>
<text x="9.1" y="134.7">MECHANICAL DRAWING (SINGLE SECTION, A TERMINAL CONFIGURATION)</text>
</g>
<g font-size="3.9" fill="#231f20">
<text x="40.2" y="62">D Type</text>
<text x="101.2" y="62">K1 Type</text>
<text x="149.1" y="62">K1 Type (30 mm length)</text>
</g>
<g font-size="3.5" fill="#231f20">
<text x="137.7" y="206.3">Recommended PCB Layout</text>
<text x="152.2" y="210.5">Top View</text>
<text x="136.7" y="237">Recommended Panel Cutout</text>
<text x="150.9" y="241.2">Front View</text>
</g>
<g font-size="3.2" fill="#bd238f">
<text x="8.9" y="14.3">SAME SKY | SERIES: PTN16 | DESCRIPTION: ROTARY POTENTIOMETER</text>
<text x="164.7" y="14.3">date 09/12/2024 | page 3 of 11</text>
</g>
<g font-size="3.2" fill="#231f20">
<text x="123.8" y="149.6">shaft</text>
<text x="148.2" y="149.6">zinc alloy</text>
<text x="123.8" y="154.7">bushing</text>
<text x="148.2" y="154.7">zinc alloy</text>
<text x="123.8" y="159.9">driving plate</text>
<text x="148.2" y="159.9">POM (UL94HB)</text>
<text x="123.8" y="165">reed</text>
<text x="148.2" y="165">zinc</text>
<text x="176.4" y="165">cupronickel</text>
<text x="123.8" y="170.1">carbon plate</text>
<text x="148.2" y="170.1">FR4 (UL94HB)</text>
<text x="123.8" y="175.3">terminals</text>
<text x="148.2" y="175.3">cold rolled steel</text>
<text x="176.4" y="175.3">tin</text>
<text x="123.8" y="180.4">hoop</text>
<text x="148.2" y="180.4">cold rolled steel</text>
<text x="176.4" y="180.4">zinc</text>
</g>
<g font-size="2.8" fill="#63676b">
<text x="63.5" y="6.1">Additional Resources:</text>
<text x="113.3" y="6.1">|</text>
<text x="132.1" y="6.1">|</text>
</g>
<g font-size="2.8" fill="#bd238f">
<text x="93.3" y="6.1">Product Page</text>
<text x="117.1" y="6.1">3D Model</text>
<text x="135.8" y="6.1">PCB Footprint</text>
</g>
<g font-size="2.8" fill="#231f20">
<text x="8.9" y="40.2">units: mm</text>
<text x="8.9" y="43.6">tolerance:</text>
<text x="8.9" y="47">X≤10.00: ±0.30 mm</text>
<text x="8.9" y="50.4">10.00&lt;X≤30.00: ±0.50 mm</text>
<text x="8.9" y="53.8">30.00&lt;X≤100.00: ±1.0 mm</text>
<text x="8.9" y="57.1">unless otherwise noted</text>
<text x="31.1" y="116.3">15D</text>
<text x="42.8" y="116.3">20D</text>
<text x="54.8" y="116.3">25D</text>
<text x="66.8" y="116.3">30D</text>
<text x="125.3" y="116.3">15K1</text>
<text x="137" y="116.3">20K1</text>
<text x="149.1" y="116.3">25K1</text>
<text x="161.1" y="116.3">30K1</text>
<text x="20" y="121.2">L</text>
<text x="31.4" y="121.2">15</text>
<text x="43.1" y="121.2">20</text>
<text x="55.2" y="121.2">25</text>
<text x="67.2" y="121.2">30</text>
<text x="114.7" y="121.2">L</text>
<text x="126.1" y="121.2">15</text>
<text x="137.8" y="121.2">20</text>
<text x="149.9" y="121.2">25</text>
<text x="161.9" y="121.2">30</text>
<text x="19.9" y="126.2">F</text>
<text x="32" y="126.2">7</text>
<text x="43.5" y="126.2">12</text>
<text x="55.5" y="126.2">12</text>
<text x="67.6" y="126.2">12</text>
<text x="114.6" y="126.2">A</text>
<text x="125.5" y="126.2">6.5</text>
<text x="137.4" y="126.2">11.5</text>
<text x="150.3" y="126.2">17</text>
<text x="162.4" y="126.2">17</text>
<text x="8.9" y="142.9">units: mm</text>
<text x="8.9" y="146.3">tolerance:</text>
<text x="8.9" y="149.7">X≤10.00: ±0.30 mm</text>
<text x="123.8" y="144.4">DESCRIPTION</text>
<text x="148.2" y="144.4">MATERIAL</text>
<text x="176.4" y="144.4">PLATING/COLOR</text>
<text x="8.9" y="153.1">10.00&lt;X≤30.00: ±0.50 mm</text>
<text x="8.9" y="156.5">30.00&lt;X≤100.00: ±1.0 mm</text>
<text x="8.9" y="159.9">unless otherwise noted</text>
<text x="94.1" y="269">sameskydevices.com</text>
</g>
<g font-size="2.7" fill="#211d1e">
<text x="25.7" y="77.3">6.5</text>
<text x="31.7" y="72.2">L ± 0.5</text>
<text x="55.6" y="82.3">DIA.</text>
<text x="43" y="85">F</text>
<text x="55.9" y="84.9">4.5</text>
<text x="63.5" y="86.9">6.0 +0/-0.1</text>
<text x="67.5" y="84.2">DIA.</text>
</g>
<g font-size="2.4" fill="#211d1e">
<text x="82.9" y="71.2">6.5</text>
<text x="88.5" y="66.5">L ± 0.5</text>
<text x="119.9" y="71.7">30 r</text>
<text x="98.1" y="78.4">A</text>
<text x="104.3" y="94.4">1.0</text>
<text x="90.9" y="98">18 TEETH</text>
<text x="90.9" y="100.4">KNURL</text>
<text x="119.4" y="99.8">SLOT SHOWN IN</text>
<text x="95.2" y="104.8">DIA.6.0 +0/-0.1</text>
<text x="120.4" y="102.9">CCW POSITION</text>
</g>
<g font-size="2.1" fill="#211d1e">
<text x="183.8" y="67.9">SLOT SHOWN IN</text>
<text x="184.7" y="70.4">CCW POSITION</text>
<text x="183.9" y="78.3">30 r</text>
<text x="164" y="100.6">18 TEETH</text>
<text x="173.4" y="97.1">1.0</text>
<text x="164" y="102.7">KNURL</text>
<text x="165.3" y="106.1">DIA.6.0 +0/-0.1</text>
</g>
</svg>
